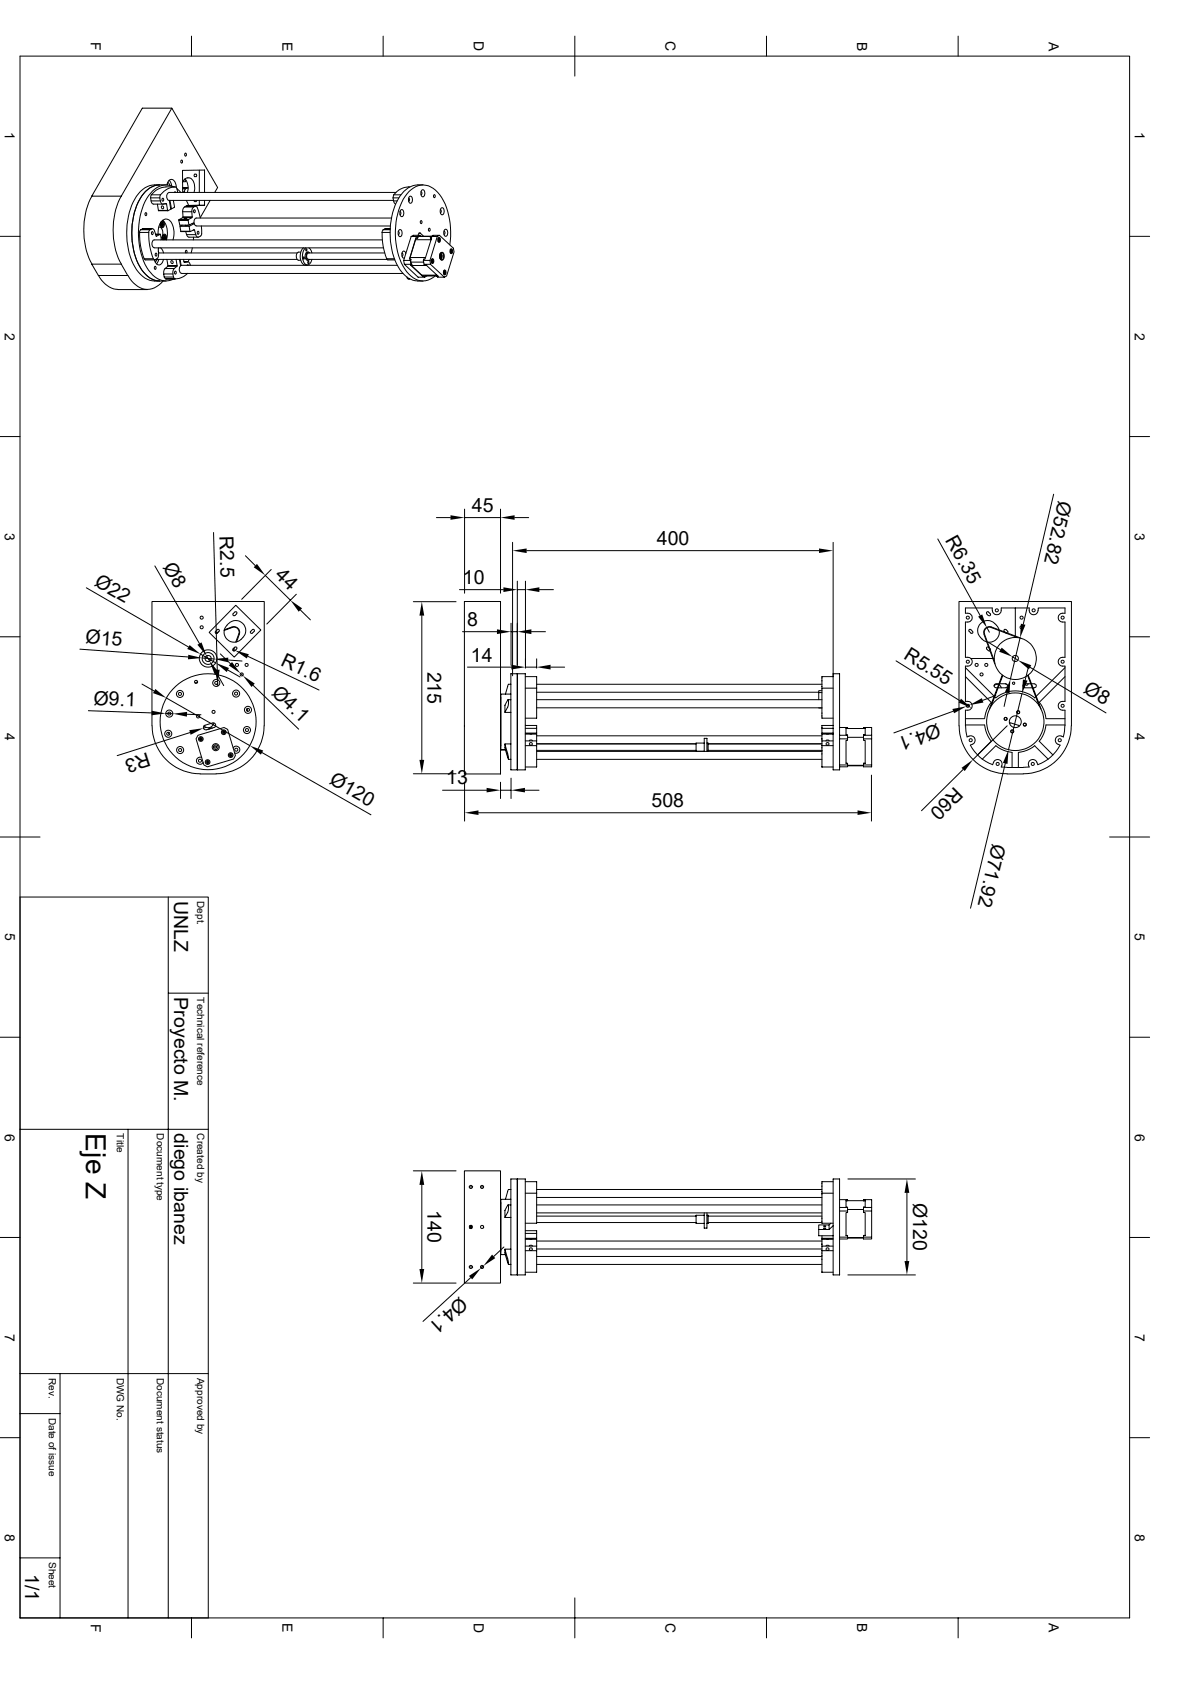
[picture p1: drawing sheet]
<svg xmlns="http://www.w3.org/2000/svg" width="297mm" height="420mm" viewBox="0 0 297 420" stroke-linecap="round" stroke-linejoin="round" font-family="sans-serif">
<g fill="none" stroke="#000" stroke-width=".25">
<path d="M5 14h276.9v390h-276.9zM47.8 9v5M95.6 9v5M143.5 9v10M191.3 9v5M239.1 9v5M42.9 27l-12.6 22M45.3 40a.34 .34 0 0 1 .3 .3 .34 .34 0 0 1-.4 .3l-.1-.4zM46.3 38.2a.34 .34 0 0 1 .2 .4 .34 .34 0 0 1-.3 .3l-.1-.5zM0 59h5M22.9 49a18.7 18.7 0 0 0 0 16.9M30.3 49a18.7 18.7 0 0 0 0 16.9"/>
<path d="M34.8 58a16.6 16.6 0 0 0 1.2 6.6M34.8 58h2.3M35.1 57.4l-.3 .6M35.6 57.1l-.5 .3h2.3l.4-.3M35.6 57.1h2.2M36.4 53.1a.34 .34 0 0 1 .2 .4 .34 .34 0 0 1-.3 .3l-.1-.5zM37.1 58a16.6 16.6 0 0 0 1.2 6.6h-2.3M37.4 57.4l-.3 .6M37.6 49.4l.1 .8M37.6 49.4h2.3M37.7 50.2l.2 .6 .4 .2h2.3M37.8 48.7l-.2 .7"/>
<path d="M37.8 48.6h2.2M37.8 57.1l.5 .1 .3 .5M38 57.8a.34 .34 0 0 1 .2 .4 .34 .34 0 0 1-.3 .3l-.1-.5zM38 57.1h-2.4M38.6 57.7l.5 1.3M38.8 58.5h1.2M39 59h.1M39.5 58.5a3.6 3.6 0 0 1 1.7-3.8 2.14 2.14 0 0 1 2.1 2.1l.1 1.5-.2 1.6M39.5 52.6h.1M39.6 56.7a1.21 1.21 0 0 1 1 1.6l-.4 1.2M39.6 52.6h2.3M39.8 46.2a6.5 6.5 0 0 0-5.3 4.3 18.8 18.8 0 0 0 .8 16.9 5.6 5.6 0 0 0 4.5 2.7"/>
<path d="M39.9 49.4l.1 .8h-2.3M40 58.5l.3 1.3-.2 .1M40 58.5l-.9 .5M40 56.3l.2 .2M40 48.7l-.1 .7M40 50.2l.3 .6 .4 .2M40 55.7v.5M40.1 55.5h.1M40.1 56.3h.1M40.2 55.4l-.2 .3M40.2 55.8h.1M40.3 55.8l.1 .6"/>
<path d="M40.3 55.3a.6 .6 0 0 1 .7 .3 .6 .6 0 0 1-.1 .7l-.1 .3a.58 .58 0 0 1-.7-.3 .58 .58 0 0 1 0-.7l.1-.1M40.3 55.8l.2 .1M40.3 55.8l.4 .1M40.4 56.3l.1 .2-.1-.2M40.4 56.1l.1 .2M40.4 56.1h.2M40.4 56.4h.1M40.5 55.6l.1-.1v.2M40.5 55.7l.1 .1M40.5 55.5h.1M40.5 55.9l.3 .1M40.5 55.5l-.1 .3h-.2"/>
<path d="M40.6 55.1a1.06 1.06 0 0 1-.1 1.8l-.3-.2-.2-.9M40.6 55a4.8 4.8 0 0 1 .9 4.9M40.6 49.5a.34 .34 0 0 1 .3 .4 .34 .34 0 0 1-.4 .3l-.1-.5zM40.6 59.6l.2 .3a.69 .69 0 0 1-.2-.8 .69 .69 0 0 1 .6-.4l.3 .5-.1 .7M40.6 59.1v.5M40.6 59.9a.87 .87 0 0 1 .6-1.4l.3 .3v1.1M40.7 58.9h.1M40.7 59.7h.1M40.7 56l-.1 .1M40.8 58.8l-.2 .3M40.8 59.5h.1zM40.8 50.9h.8l.2 1.6h-2.3l-.2-1.5"/>
<path d="M40.9 59.5l.2 .3M40.9 59.5h.3l-.1 .1M41 58.9h.1zM41 58.9l-.2 .6M41 59.2h.2M41 59.8h.1M41 59l.1-.2v.3M41 59.7l.1 .1M41 59.6l.1 .2M41 59.1l.1 .1M41.1 59.4l-.2 .1M41.1 59.4h.3"/>
<path d="M41.1 59.4l.1 .1M41.3 59.2v.2M41.4 59.4h-.1M41.4 59.2h-.4M41.4 59.4h.1M41.4 46.1a8.3 8.3 0 0 0-4.7 .5 9.5 9.5 0 0 0-4.4 6.5 18.5 18.5 0 0 0 1.8 14.3 5.6 5.6 0 0 0 4.4 2.7M41.4 50.8l.1 .2M41.4 50.8l-.7 .2M41.7 46.2a1.16 1.16 0 0 1 1.5-1.3l.6 .8 .2 1.2M41.7 45.9l.1 .3M41.9 52.6h.1M41.9 45.6l.5 .7"/>
<path d="M42.2 48h56.6M42.2 48.1a1.14 1.14 0 0 0 0 1.9h56M42.2 45l.4 .6 .2 .8M42.2 50l.4 2.2-.7 .4M42.4 50l.4 2.2 .7-.6M42.6 52.2h.2M43.3 50l.3 1.6M43.4 46.7a4.8 4.8 0 0 0-6.3 2.2 18.3 18.3 0 0 0 0 18.6 4.9 4.9 0 0 0 6.3 2.1M43.5 48.1l.2-.2 .2 .2M43.7 46.7a8.4 8.4 0 0 0-3.7 .3l-1 .5-1.2 1.1M44.2 47.2l1 .9M44.2 47.2l-.2-.4a4.1 4.1 0 0 0-4 1.8"/>
<path d="M44.2 47.2l.1 .7M44.3 48h.1M44.7 54.9v.1M44.9 56.5h2.3M45.1 57.8h2.4M45.6 47h1.3M45.6 54.4h2.3l-1 .5h-2.2M45.6 52.9h2.3M45.6 48v-5.5h5.5v5.5M45.6 45.6a1.48 1.48 0 0 1 1.6-1.2 1.48 1.48 0 0 1 1.3 1.6l.1 1.2-.2 .8M45.6 46.7l1.3 .1M45.6 47.3l.4-.3 .2 .3"/>
<path d="M45.6 54.4l-.9 .5M45.6 52.9l.1 1.2M45.6 46.8v.1M45.7 54.1h2.3M45.7 54.1l-.1 .3M45.9 54.7l.8-.2zM46 44.9l.3 .4-.5-.1M46.1 51.7h2.2M46.1 51.7l-.4 .5-.1 .7M46.1 47.7l-.3 .3M46.1 44.7a3.6 3.6 0 0 1 .7 3.3M46.3 56.2l-.1 .1 .7-.1"/>
<path d="M46.5 50.1l.7 1.3M46.6 58.6l.4 .6h2.4M46.6 51.4l-.1 .1M46.6 47l-.4 .3-.2 .7h-.4M46.9 55h-2.3l.3 1.2h2.3M46.9 55l.3 1.2 1.2-.6M47 54.9l-.1 .1M47.4 57.8h.1M47.9 55.8h.6M47.9 52.9l.1 1.2M48 54.1l-.1 .3M48.2 57.4h.4"/>
<path d="M48.3 59.2v.7M48.3 51.7l-.3 .5-.1 .7M48.4 57.4h.1M48.4 50l.2 .3M48.4 57.4l-.9 .4M48.5 55.8l.5 .6h48.4M48.5 55.8l-1.3 .7 .2 1.2h-2.3l-.2-1.2 .6-.3M48.5 52.4a.34 .34 0 0 1 .2 .3 .34 .34 0 0 1-.3 .3l-.1-.4zM48.5 43.6h.5v.5h-.5zM48.6 57.4l.3 1.2h-2.3l-.2-.8M48.6 50.3h.3M48.8 51.5h.2l.2 .2 .8 2.7"/>
<path d="M48.8 51.4l-.5 .3M48.9 51.4h-2.4l-.4 .3M49.1 50l-.2 .3M49.4 57.7a.34 .34 0 0 1 .3 .4 .34 .34 0 0 1-.4 .3l-.1-.4zM49.7 50v1.3h-2.6h4M49.7 42.5v5.5M49.7 51.3h1.4M50.2 56.4a3 3 0 0 1-.1 2.5l-.8 .3-.4-.6M51.1 50v1.3M52.5 50l-2.5 4.3M53.6 48l.7-1.2-11.4-19.8h-7.4l-12.6 22h7.4M95.3 58h2"/>
<path d="M95.4 59.9h-56.9a1.14 1.14 0 0 0 0 1.9M95.6 57.4l-.1 .1a13 13 0 0 0 1 7.1l.2 .3h1.9M96.1 57.1h1.3M96.1 57.1l-.5 .3h1.8M97.4 57.1h-1.3M97.7 54.4h-48.7l-.4 .4-.2 .7M98.3 50.2l.4 .8M98.3 48.6h1.7M98.3 50.2h.8M98.3 48.7l-.2 .7M99.4 57.8a.41 .41 0 0 1 .3 .4 .41 .41 0 0 1-.3 .4M99.5 49.4h-1.4l.2 .8"/>
<path d="M99.7 57.4a.89 .89 0 0 1 .7 .6 .89 .89 0 0 1-.2 .9l-.2 .2a.89 .89 0 0 1-.7-.7 .89 .89 0 0 1 .3-.9zM99.8 52.8a.41 .41 0 0 1 .3 .4 .41 .41 0 0 1-.3 .4M100.1 52.4a.89 .89 0 0 1 .8 .6 .89 .89 0 0 1-.3 .9l-.1 .2a.89 .89 0 0 1-.8-.7 .89 .89 0 0 1 .3-.9zM102 49.5a.41 .41 0 0 1 .2 .4 .41 .41 0 0 1-.2 .3M102.3 49a.89 .89 0 0 1 .7 .7 .89 .89 0 0 1-.3 .9l-.1 .1a.89 .89 0 0 1-.7-.6 .89 .89 0 0 1 .3-1zM102.3 46.7a5.1 5.1 0 0 0-4 1.9M103.7 59.9h3.9M103.7 59.9l-1.3 4.4M103.8 59.4l.4 .1M103.9 59.5l-.2 .4M104.1 59.4l.1 .1M104.3 59.1l-.2 .3h-.3l-1.6 5.3h.3l-.1 .3"/>
<path d="M104.5 59h.1M104.6 58.2h.3l.8 .8M104.8 58.8l-.5 .3h-1.7M104.9 58.3l-.3-.1-.2 .6M105 59l-.2-.2h-1.6l-.6 .3-1.8 5.9M105.1 47.9a.41 .41 0 0 1 .2 .4 .41 .41 0 0 1-.2 .3M105.1 55.1a.34 .34 0 0 1 .2 .4 .34 .34 0 0 1-.3 .3l-.1-.5zM105.4 47.4a.89 .89 0 0 1 .7 .6 .89 .89 0 0 1-.3 1l-.1 .1a.89 .89 0 0 1-.7-.6 .89 .89 0 0 1 .2-1zM105.6 46.1a6 6 0 0 0-6.2 3.6 18.5 18.5 0 0 0 .4 17.7 5.6 5.6 0 0 0 4.5 2.7M107.1 57a.34 .34 0 0 1 .3 .4 .34 .34 0 0 1-.4 .3l-.1-.5zM107.4 59.4l.1-.3 .6-.3h1.6l3.5 3.2 .1 .9-1.8 6-.6 .3M107.6 59h-3l-.4 .5"/>
<path d="M107.7 59.5l-.3-.1h.3l-1.6 5.3h-.3l-.1 .3 .1 1 .5 .2 3.1 2.8h-.3l.2-.1M108.4 48.6a.34 .34 0 0 1 .2 .4 .34 .34 0 0 1-.3 .3l-.1-.5zM109.1 59.1l-1.8 5.9h-1.6M109.3 59.6a.39 .39 0 0 1 .4 .3 .39 .39 0 0 1-.3 .4M109.3 59.5l.2-.1a.56 .56 0 0 1 .4 .5 .56 .56 0 0 1-.4 .6l-.2-.6zM109.4 59.6l.3 .3-.2 .3zM109.4 59.8l.1 .1M109.5 59.3a.82 .82 0 0 1 0 1.2M109.5 59.9l.1 .1M109.5 59.9l-.1 .2 .2-.1M109.5 59.9l.1-.2v.2M109.5 59.9v.2"/>
<path d="M109.6 59.7l-.1 .2M109.7 58.8l-.6 .3h-1.6M109.9 52.4a.41 .41 0 0 1 .3 .3 .41 .41 0 0 1-.3 .4M110.2 51.9a.89 .89 0 0 1 .7 .6 .89 .89 0 0 1-.2 1l-.2 .1a.89 .89 0 0 1-.7-.6 .89 .89 0 0 1 .3-1zM110.8 57.7a.41 .41 0 0 1 .3 .4 .41 .41 0 0 1-.3 .4M111.1 57.3a.89 .89 0 0 1 .7 .6 .89 .89 0 0 1-.3 .9l-.1 .2a.89 .89 0 0 1-.7-.7 .89 .89 0 0 1 .3-.9zM281.9 59h5M22.9 66h7.4l1.6 2.8h-7.3zM24.6 68.7a6.1 6.1 0 0 0 4.8 3.6M29.4 72.3h7.4M31.9 68.7a5.4 5.4 0 0 0 6.1 3.4l1.7-.9 1-1.1M36 64.6l.2 .3h2.4"/>
<path d="M38.3 64.6l.2 .3h.2M38.5 61.9h57.2M38.7 66.5a.34 .34 0 0 1 .2 .4 .34 .34 0 0 1-.3 .3l-.1-.5zM38.9 63.2a.34 .34 0 0 1 .3 .4 .34 .34 0 0 1-.4 .3l-.1-.5zM38.9 64.8h35.2M39.2 64.6l-.6 .5M39.2 64.8l-.5 .6M39.5 62.7l.1 .5M39.5 62.1l.1 1.3M39.6 63.5l-.1 .7-.4 .4M39.6 63.2h34.5M39.6 64.8l-.6 1.1"/>
<path d="M39.7 61.9l-.2 .3M40 61.9l.6 .7 .2 .6M40.8 64.8a1.11 1.11 0 0 1-.5 1.1 1.11 1.11 0 0 1-1.3-.1l-.4-.9M40.9 68.4h2.2l.2 .8M40.9 68.4l.1 .8M41 69.2h2.3M41 69.2l.4 .4M41.2 67.1l-.3 .5v.8M41.2 67.1h2.3M41.4 70.2h-2.9M41.7 64.8l.2 1.5M41.9 66.5h2.3"/>
<path d="M41.9 66.5l-.7 .6M41.9 66.3v.2M41.9 66.3h2.3M43.3 69.2l.4 .4M43.5 67.1l-.3 .5v.8M43.7 67.7a.34 .34 0 0 1 .3 .4 .34 .34 0 0 1-.4 .3v-.5zM43.8 69.6h-2.4h.1M43.9 64.8l.3 1.5M44.2 66.5l-.7 .6M44.2 66.3v.2M44.8 64.8l.3 1.6M45 64.8l.2 1.5"/>
<path d="M45 66.3h.2M45 66.4a1.21 1.21 0 0 0 .3 1.8l55.2 .1M45.8 64.8l.1 .6M45.9 65.4h1M45.9 65.4l.1 .1 1.1-.1 .4 .9M46.4 63.2l-.1-.4 .2-.3 .2 .3-.1 .4M46.7 66.3l.2-.2 .1 .2M46.9 68.2l-1.6 1.1-1.7 .3M47.2 64.8l-.3 .6M48 61.9l-.3 1.3M75 62.9a1.1 1.1 0 0 0-1 .7 1.1 1.1 0 0 0 .2 1.3l.8 .1M75.7 64.2l.3 .2-.2 .3z"/>
<path d="M75.8 61.9a2.92 2.92 0 0 0 .1 4.2l.8 .1M76.3 61.9a2.92 2.92 0 0 0 .2 4.2l.7-.1 .4-.5 .3-.7M76.4 62.1l.2 .3-.1 .3zM76.9 65.3l.2 .2-.1 .3zM77 63.2a.9 .9 0 0 0 0 1.5M77 64.8h19.6M77 63.2h19M77 62.9a1.1 1.1 0 0 0-.9 .8 1.1 1.1 0 0 0 .4 1.2l.5 .1M77.1 61.9l.3 .3 .5 1M77.3 63.2l-.3-.3a1.17 1.17 0 0 0 0 2.1l.3-.2M96.5 64.6h1.9M99.1 66.3h-53.9"/>
<path d="M100.3 63.2a.41 .41 0 0 1 .3 .4 .41 .41 0 0 1-.3 .4M100.8 65l.1 1 3.5 3.2h1.6l.5-.3M100.8 65h1.6l.2 1h-1.7M101.3 63.3a.52 .52 0 0 0-.6-.6 .52 .52 0 0 0-.4 .7l.2 .9 .4 .1M101.6 69.2l.3 .4M101.9 69.6h.1M101.9 69.6h.4M102.4 64.3h3.8M102.4 64.3l-.1 .4M102.5 64.7v.8M102.5 65.4h3.2M102.6 65.5l.2 .5"/>
<path d="M102.6 66.2l.1 .1M102.6 66l.1 .2h-.3l3.1 2.8 .5 .2M102.7 66.3h3.8M102.7 66.3l2.6 2.4h3.8M102.8 66l-.1 .2M104.3 70.2h1.3M105.2 68.7l.3 .1M105.5 69l.3-.1v.1M105.8 66h1.6l3.5 3.2h-1.6l-.2-.2M105.8 68.8l3.3 .1M107.3 65l.1 1M107.7 64.9a.39 .39 0 0 1 .4 .3 .39 .39 0 0 1-.3 .4"/>
<path d="M107.7 65.5l.1 .1M107.7 64.8l.1-.2a.56 .56 0 0 1 .5 .6 .56 .56 0 0 1-.5 .5l-.2-.5zM107.8 64.9l.2 .3-.1 .3zM107.8 65.1l.2 .2-.2 .1zM107.9 64.6a.82 .82 0 0 1 0 1.2M107.9 65.2l-.1 .2M107.9 65l.1 .3M107.9 65v.2M109.3 60.2l.1 .1M109.8 63.6a.38 .38 0 0 1 .5 .2 .38 .38 0 0 1-.1 .5l-.2 .1-.2-.1M109.9 64.6h.1M109.9 63.4h.1"/>
<path d="M109.9 63.4a.65 .65 0 0 1 .4 .6 .65 .65 0 0 1-.4 .6M109.9 64.2h.1M109.9 63.2l.5-.2a1.15 1.15 0 0 1-.2 2 1.35 1.35 0 0 1-.3-1.8zM110 63.7v.5M110 63.2a1.24 1.24 0 0 1 0 1.6M110.1 64v-.3h-.2l-.1 .3 .3 .2M110.2 64l-.2 .2M110.2 64.9a1.03 1.03 0 0 0 0-1.8 1.07 1.07 0 0 0 0 1.8M110.7 67.7a.39 .39 0 0 1 .4 .3 .39 .39 0 0 1-.3 .5M110.7 68.4h.1M110.7 67.6l.2-.1a.56 .56 0 0 1 .4 .5 .56 .56 0 0 1-.4 .6l-.2-.6zM110.8 67.8l.3 .2-.2 .3z"/>
<path d="M110.8 67.9l.1 .1M110.9 68l.1 .1M110.9 68.1v.1M110.9 68.1l.1 .1M110.9 67.4a.82 .82 0 0 1 0 1.2M111 67.9v.3M111 68v-.1h-.2l.1 .3v-.1M111 68.1v.1M112.3 61.1a17.8 17.8 0 0 0-2.6-12.5 4.7 4.7 0 0 0-8.1-.2 17.9 17.9 0 0 0-1.8 16.4 7.6 7.6 0 0 0 5.2 5.3 4.6 4.6 0 0 0 3.6-1.2M112.4 62.4a.35 .35 0 0 1 .4 .3 .35 .35 0 0 1-.4 .4M112.4 62.3l.1-.1a.56 .56 0 0 1 .5 .5 .56 .56 0 0 1-.5 .6l-.2-.6zM112.5 62.5l.2 .2-.1 .3z"/>
<path d="M112.5 62.7v.2l.2-.1M112.5 62.7h.1M112.6 62.1a.82 .82 0 0 1 0 1.2M112.6 62.6v.3v-.2M112.6 62.6h.1M112.6 62.6v.1zM0 109h5M281.9 109h5M53.3 133l.9 34.2M61.3 138.8l2.4 2.4M108.9 129.2h3.5M116 127.1v21"/>
<path d="M116 129.2h8.9M124.9 127.1v21M127.9 135.4v33.3M128.4 129.2h3.6M131.4 137.5h73M207.9 135.4v33.3M234.1 134.6l10.5 19.1M263 123.4l-7.6 32.5M0 159h5M21.5 146.8l25.5 14.7M38.7 141.3l11.1 19.4M54.2 157.2l.3-.1 .2 .4-.8 .7-.2-.4z"/>
<path d="M54.3 158.1l-.3 .1M54.5 157.8l-.7 .3M55.9 157.4l2.1-.7a1.27 1.27 0 0 1 1.3 .3 1.27 1.27 0 0 1 .3 1.3l-.8 2M56 157.3l1.9-.8a1.42 1.42 0 0 1 1.5 .4 1.42 1.42 0 0 1 .3 1.4M57.1 155.7a2.51 2.51 0 0 1 3.7 .2 2.51 2.51 0 0 1-.6 3.7 2.52 2.52 0 0 1-3.7-.2 2.52 2.52 0 0 1 .5-3.7M58.2 153.2l-.1 .3 .2 .3 .8-.5M58.6 152.8l-.4 .4M58.6 152.8h.5v.4M58.8 151.1l6.3 6.2-6.6 6.8-6.3-6.2zM59.7 158.4l-.6 1.9M63.4 157.6l.1-.2-.4-.3-.6 .8 .4 .3 .6-.6M66.2 143.7l6.3 6.2"/>
<path d="M67.7 142.2l-7.4 7.4M74 148.4l-7.4 7.4M75 152.3l2.5 2.5M103.2 150.2h10.6M105.3 153.7v36M114.7 147.2h10.9M115.4 157.7h8.6M115.9 150.2h9v43.1h-9zM127.6 155.6v10.5M127.6 157.7h1.5M129.1 145.1v21M129.1 147.2h2"/>
<path d="M131.1 145.1v21.7M132.6 157.7h3.5M134.6 147.2h3.5M241.9 157.2h.4l.5 .6-.1 .3-.3 .1-.5-.6zM245.6 158.4l2.7 7.4M245.6 158.3a1.42 1.42 0 0 1 .4-1.4 1.42 1.42 0 0 1 1.4-.4l7.4 2.8M246.3 153.3l.4 .4M246.3 153.2v-.4h.4l.5 .6-.2 .4-.3-.1M246.3 156.8l.6 1.1M247.4 156.7l6.5 2.5M247.4 156.7a1.27 1.27 0 0 0-1.3 .3 1.27 1.27 0 0 0-.4 1.3l2.4 6.6M247.7 152.4l-.1-.6h-6.6v1.3a1.2 1.2 0 0 1 1.7 1.1 1.2 1.2 0 0 1-1.7 1.1v8.8a1.2 1.2 0 0 1 1.7 1.1 1.2 1.2 0 0 1-1.7 1.1v8.8a1.2 1.2 0 0 1 1.7 1.1 1.2 1.2 0 0 1-1.7 1.1v3.9l.4 2.8"/>
<path d="M247.7 152.4a1.1 1.1 0 0 0 1.1 1.1 1.1 1.1 0 0 0 1.1-1.1v-.6h7a1.16 1.16 0 0 0 .7 1.6 1.16 1.16 0 0 0 1.5-1M249.3 157.3a2.75 2.75 0 0 0-2.2-2.2 2.75 2.75 0 0 0-2.9 1.4 3 3 0 0 0 2.1 3.8M249.4 157.4a2.51 2.51 0 0 1-2.9 2.9M251.1 157.2l-.3-.1-.2 .3 .2 .4M251.1 158.1l.2 .1M251.1 157.2l.4 .5v.4M253.4 151.8v7M253.4 159v.1M254.6 159.3l-2.4 10.3M259.1 152.4v-.6h6.7v1.3a1.2 1.2 0 0 0-1.7 1.1 1.2 1.2 0 0 0 1.7 1.1v8.8a1.2 1.2 0 0 0-1.7 1.1 1.2 1.2 0 0 0 1.7 1.1v8.8a1.2 1.2 0 0 0-1.7 1.1 1.2 1.2 0 0 0 1.7 1.1v3.9M281.9 159h5M19.9 162.1l27 1.9"/>
<path d="M22.1 177.5l15.7 .5M35.4 170.8l3.1 1.8M41.4 178.1l1.8 .1M41.5 174.3l20.9 11.9M46.7 178.4l3.5 .1M49.3 170.4l-.3-.1-.2 .3M50 163.3l3.8 2.2M50.5 164.3l2.9 .2M51.6 163.7l.7 1.4M54.1 168.1l1.7 3.1M54.3 170.7l.1 .5M54.4 170.8l-.4 .2"/>
<path d="M55 163.3l2.5 2.4M56.9 167.3l3 1.7M56.9 164.8l3.5 .3M58.3 161.9l-.2 .5M58.4 162.3l.3 .1M58.5 161.7l-.2 .8M58.6 161.6l-.4 .4M58.6 161.6l.3-.1 .2 .3-.5 .7h-.4v-.4M60 168.1l.6 .6M61.6 177l.2 .2-.1 .4M61.8 163.9l17.8 8.4M63.2 171.1l11.3 11"/>
<path d="M116.7 166.6h10.9M125 174.2l-.1 12M125 174.2l-.1 .1M125 174.2h.1M126 177.9a3.6 3.6 0 0 0 .8-3.1l-.8 1.3v1.8h1.5M126.8 174.7h.7M127.5 170.9h-.6l-.7 2.4M127.5 173.3h-2.5v13.9M127.5 168.2h3.6v24h-2v-24v24h-1.6zM131.1 169h2.8v2.8M131.1 171.8h2.8M131.1 166.6h2.8"/>
<path d="M133.9 171.8v7.5h-2.8M133.9 164.5v2.3M133.9 170.9h71.2M133.9 174.7h71.2M133.9 172.8h70.4M137.4 166.6h3.5M204.3 176.7l.8 .1-71.2-.1M205.1 172.9h-.8v1.8M205.1 172.5h-.8v.4M207.9 171.8h-2.8v7.5h2.8M207.9 169h-2.8v2.8M207.9 168.2h1.6v24h-1.6z"/>
<path d="M223.6 165l16 10M237.9 177.6l-14.8 5.4M241 166.7l7.2 7.2M241 169l6.4 6.4M241 179.5h4.7M242 176.1l-.8 .3M242.4 164.4h5.4M246.7 162.5h.4M246.7 160.4l3 1.8M246.8 161.7l-.4-.2-.2 .3 .5 .7M247.1 161.9v.1M247.1 162.1l.1 .3"/>
<path d="M247.4 175.3l-1.1 1.9-.6 2.2M247.9 164.4h.2M248.2 174l.3 .2a7.7 7.7 0 0 1 9.8 0l.2-.2M248.5 173.7l-3.2 1.2M248.6 170.8a.47 .47 0 0 0-.5 .4 .47 .47 0 0 0 .5 .5h.4M248.6 170.7h.7M249.3 170.9a.99 .99 0 0 0-1.2 .4M249.4 171l.5 .7M249.5 170.7h1.5l.4 .2M250.1 168.6l-3.2 8.4M250.3 168.7l-2.9 7.5M251 170.8a.47 .47 0 0 1 .5 .4 .47 .47 0 0 1-.5 .5h-1.9"/>
<path d="M251.4 173l-.8 3.4M252.7 164l1.4 .8M255.1 173.2l-3.4 14M255.8 170.7h1.5M255.8 170.8a.47 .47 0 0 0-.5 .4 .47 .47 0 0 0 .5 .5h1.8M255.9 170.7a.38 .38 0 0 0 .3 .4 .38 .38 0 0 0 .4-.4M256.5 168.7l2.8 7.5M256.6 168.6l3.2 8.4M256.7 166.4l-.8 3.4M257.1 166.6l19 11.4M257.4 170.7h.8M258.2 170.8a.47 .47 0 0 1 .5 .4 .47 .47 0 0 1-.5 .5h-.4"/>
<path d="M259.4 175.3l1.1 1.9 .6 2.2M261.1 179.5h4.7M265.8 169l-6.4 6.4M265.8 166.7l-7.2 7.2M37.9 181.2v-31h28.1v31M38 181.2a12 12 0 0 0 12 12M42.2 182.9l-.1 .3 .2 .2M47.4 182.9l-18.1 5.8M49.4 183.6l6.5-1.9 .9 .4 2 6.5-.5 .9-6.5 2-.9-.5-2-6.5zM50 193.3h3.9M50 184.4h.3l-.2 .2 .1 .1-.3-.1zM50.3 189.1a.89 .89 0 0 0-1.2 .4 .89 .89 0 0 0 .4 1.2 .89 .89 0 0 0 1.2-.3"/>
<path d="M51.4 181.7l-.6 .1M51.7 190.1l.3 .1-.1 .3-.3-.1zM52.7 181.9l-.5 .2M53 181.8h-.6l-.5 .3M53.1 180.5l-1.9 .6a.58 .58 0 0 0-.4 .7 .58 .58 0 0 0 .7 .4M53.1 180.6a.58 .58 0 0 1 .7 .3 .58 .58 0 0 1-.4 .8l-1.9 .5M53.4 180.5a1.47 1.47 0 0 1-2.5 .8M53.6 186.5l.2-.2 .3 .3-.2 .2h-.3zM55.8 182.6l.1 .2 .1-.1-.1 .3-.1-.2-.1 .1zM57.5 188.4l.3 .2-.1 .2-.3-.2zM58.2 186.8a.89 .89 0 0 1 1.2-.3 .89 .89 0 0 1 .3 1.2 .89 .89 0 0 1-1.2 .3M65.4 187.9l27.2 15.6"/>
<path d="M65.9 181.2a12 12 0 0 1-12 12M103.2 193.2h10.6M110.4 197.3h11.1M116 195.3v9.7M124.9 195.3v4.1M124.9 197.3h2.7M125 187.2v.1h1.2M125 187.2h1.2M126 185.8l.7 2.3 .2 1.5-.9-2.9v-.9h1.5M126.9 189.6h.6M127.6 194.3v5.1M131 197.3h3.5"/>
<path d="M131.1 181.1h2.8v3.9M131.1 185h2.8M131.1 183h2.8M131.1 183.3h2.8M131.1 181.9h2.8M132.1 185a.45 .45 0 0 1 .8 0M132.3 183.3h.4M132.3 186.1h.4M133.9 186.2v5.3h-2.8M133.9 185v1.2h-2.8M133.9 187.4h39.8M133.9 185.8h39.8"/>
<path d="M133.9 189.6h71.2M133.9 185.7h39.8M133.9 183.7h71.2M133.9 187.6h71.2M175.8 185.5h-2.1v2.1h2.1M175.8 187.6v-3.2h.6v3.2M176.4 185.5h.3v2.1h-.3M176.7 187.4h28.4M176.7 185.8h28.4M176.7 185.7h28.4M205.1 183h2.8M205.1 183.3h2.8"/>
<path d="M205.1 181.9h2.8M205.1 186.2v5.3h2.8M205.1 185v1.2M205.1 185h2.8M205.1 186.2h2.8M206.2 185a.45 .45 0 0 1 .7 0M206.3 183.3h.5M206.4 186.1h.3M207.9 181.1h-2.8v3.9M209.5 181.7h2l-.3 .1v1.7l.3 .1M209.5 183.6h2v.9h-2M209.5 191h2v.5h-2"/>
<path d="M211.2 190.6h.3M211.5 184.5v.4h-.3v5.7h.3v.4M211.5 181.8l-.3 .1M211.5 181.9h4.4M211.5 184.1h4M211.5 191.1h4M211.5 191.2h4M215.5 181.9l.4-.1v1.7h-.4v1.4h.4v5.7h-.4h.4M215.5 190.6v.9h2.1v-.5M215.5 181.8v-.1h2.1v1.9h-2.1M217.5 193.5v11.5M217.6 183.6v.9h-2.1"/>
<path d="M217.6 184.5v6.5h-2.1M239.4 181.2v-31h28v31M239.4 181.2a12 12 0 0 0 12 12M240.4 192.2l-10.4 10.2M241 181h4.7l.6 2.2 1.1 1.9M241.3 184a1.19 1.19 0 0 1 2 .4 1.19 1.19 0 0 1-1.1 1.7 10.2 10.2 0 0 0 5.5 4.8 1.2 1.2 0 0 1 1.1-1.2 1.2 1.2 0 0 1 1.3 .9l-.1 .6M245.2 189.6l3.3-3.4 1.9 1.1 2.2 .6v3.7M247.4 185.1l-3.4 3.4M250.1 191.2l-.2 .3 5.5 .1 1.5-.1-.2-.3M250.9 190.6l-8.7 36.2M251.4 193.3h4M251.4 181.2l-8.5 8.5"/>
<path d="M251.9 180.6h.4M252.3 180.5l2.2 .8M254.2 187.9v3.7M254.2 187.9l2.2-.6 1.9-1.1 3.3 3.4M265.4 184a1.19 1.19 0 0 0-1.9 .4 1.19 1.19 0 0 0 1.1 1.7 10.5 10.5 0 0 1-5.6 4.9 1.21 1.21 0 0 0-.8-1.3 1.21 1.21 0 0 0-1.4 .6v.9M265.8 181.2l-.4 2.8M265.8 181h-4.7l-.6 2.2-1.1 1.9 3.4 3.4M267.4 181.2a12 12 0 0 1-12 12M0 209h10M119.4 202.9h94.6M276.9 209h10M5 224h47v180"/>
<path d="M42 224v180M0 259h5M42 248h10M281.9 259h5M5 282h47M32 282v122M103.2 292.4h10.6M105.3 295.9v21M115.9 292.4h9v28h-9zM117.9 296.3l-.8 .1M117.9 296.3h.1M119.9 296.4h.8"/>
<path d="M127.5 299.5h-2.5v13.8h1.2M127.5 294.4h3.6v23.9h-2v-23.9v23.9h-1.6zM127.5 297l-.6 .1-.7 2.4M131.1 295.1h2.8v2.8M131.1 297.9h2.8M133.9 297.9v7.5h-2.8M133.9 297h71.2M133.9 299h71.2M207.9 294.4h1.6v23.9h-1.6zM207.9 295.1h-2.8v2.8M207.9 297.9h-2.8v7.5h2.8M209.5 299.6h2l-.3 .1v1.7l.3 .1"/>
<path d="M211.5 299.7v.1h-.3M211.5 299.8h4.4M211.6 294.4h16.9M215.5 299.8v-.1h.4v1.7h-.4v1.4h.4v5.7h-.4h.4M215.5 299.7v-.1h2.1v1.9h-2.1M226.4 297.9v17M0 309h5M117.1 316.4h.9M117.3 306.7h.1M117.3 306h.1M117.3 306v.7M117.5 319l-11.9 10.9"/>
<path d="M117.5 305.9v.9M117.6 305.9v.9M117.8 306.1v.6M119.9 316.4h.8M120.6 316.1l-.6 .6M120.7 306.2v.3M125 300.4l-.1 11.9M125 300.4h-.1M125 300.4h.1M125.8 311.4l-2.6 2.3M126 304a3.5 3.5 0 0 0 .8-3.1l-.8 1.4v1.7h1.5M126 311.9l.7 2.3 .2 1.5-.7-2.3-.2-1.5h1.5"/>
<path d="M126.8 300.9h.7M126.9 315.7h.6M131.1 307.3h2.8v3.8M131.1 309.2h2.8M131.1 309.5h2.8M131.1 308h2.8M131.1 311.1h2.8M132.1 311.1a.45 .45 0 0 1 .8 0M132.3 309.5h.4M132.3 312.3h.4M133.9 312.3v5.4h-2.8M133.9 311.1v1.2h-2.8"/>
<path d="M133.9 305.3h39.8M133.9 303.7h39.8M133.9 300.9h71.2M133.9 315.7h71.2M133.9 311.9h71.2M133.9 309.9h71.2M133.9 313.7h71.2M133.9 302.9h71.2M175.8 303.4h-2.1v2.1h2.1M175.8 302.9v3.8h.6v-3.8M176.4 303.4h.3v2.1h-.3M176.7 305.3h28.4"/>
<path d="M176.7 303.7h28.4M204.3 307v-1.1h2.6v1.1M205.1 312.3v5.4h2.8M205.1 311.1v1.2M205.1 308.6v2.6M205.1 309.2h2.8M205.1 309.5h2.8M205.1 311.1h2.8M205.1 312.3h2.8M205.5 306.2h.6zM205.5 306.7h.6zM206.2 311.1a.45 .45 0 0 1 .7 0"/>
<path d="M206.3 309.5h.5M206.4 312.3h.3M207.4 305.4l-.5 .5M207.9 306.1l-1 .9h-2.6v1.6h3.6M209.5 301.5h2v.9h-2M209.5 308.9h2v.5h-2M211.2 308.5h.3M211.5 302.4v.4h-.3v5.7h.3v.4M211.5 302h4M211.5 309h4M211.5 309.1h4M211.6 318.3h16.9"/>
<path d="M215.5 308.5v.9h2.1v-.5M217.6 301.5v.9h-2.1M217.6 302.4v6.5h-2.1M281.9 309h5M103.2 320.4h10.6M0 359h5M5 353h10M5 343h47M15 343v61M281.9 359h5M5 389h10M143.5 399v10"/>
<path d="M47.8 404v5M95.6 404v5M191.3 404v5M239.1 404v5"/>
<circle cx="40.6" cy="51.8" r=".34"/>
<circle cx="43" cy="65.4" r=".34"/>
<circle cx="50.3" cy="156.6" r=".39"/>
<circle cx="50.3" cy="154.2" r=".39"/>
<circle cx="241.6" cy="154.2" r=".39"/>
<circle cx="248.8" cy="152.4" r=".39"/>
<circle cx="255" cy="156.6" r=".39"/>
<circle cx="255" cy="154.2" r=".39"/>
<circle cx="258" cy="152.4" r=".39"/>
<circle cx="265.2" cy="154.2" r=".39"/>
<circle cx="42.2" cy="178.2" r=".88"/>
<circle cx="42.3" cy="178.2" r=".39"/>
<circle cx="44.9" cy="173.3" r=".88"/>
<circle cx="44.9" cy="173.3" r=".39"/>
<circle cx="48.9" cy="170.3" r=".39"/>
<circle cx="49.4" cy="178.9" r=".39"/>
<circle cx="51.9" cy="164.4" r="1.49"/>
<circle cx="51.9" cy="164.4" r="2.19"/>
<circle cx="51.9" cy="164.4" r=".77"/>
<circle cx="53.3" cy="177.8" r=".39"/>
<circle cx="54" cy="170.5" r=".88"/>
<circle cx="54" cy="170.5" r=".39"/>
<circle cx="58.9" cy="173.2" r=".88"/>
<circle cx="58.9" cy="173.2" r=".39"/>
<circle cx="59.1" cy="166" r=".39"/>
<circle cx="60.3" cy="168.4" r=".39"/>
<circle cx="61.6" cy="166" r=".39"/>
<circle cx="61.9" cy="177.3" r=".88"/>
<circle cx="61.9" cy="177.2" r=".39"/>
<circle cx="241.6" cy="165.2" r=".39"/>
<circle cx="241.6" cy="176.2" r=".39"/>
<circle cx="243.8" cy="166" r=".39"/>
<circle cx="245" cy="168.4" r=".39"/>
<circle cx="246.2" cy="166" r=".39"/>
<circle cx="251" cy="179.5" r=".39"/>
<circle cx="251" cy="179.5" r=".34"/>
<circle cx="253" cy="170.6" r=".29"/>
<circle cx="253.4" cy="164.4" r=".77"/>
<circle cx="253.4" cy="164.4" r="5.2"/>
<circle cx="254.1" cy="177.8" r=".39"/>
<circle cx="254.1" cy="177.8" r=".34"/>
<circle cx="265.2" cy="165.2" r=".39"/>
<circle cx="265.2" cy="176.2" r=".39"/>
<circle cx="42" cy="183.2" r=".88"/>
<circle cx="42" cy="183.2" r=".39"/>
<circle cx="45" cy="187.3" r=".88"/>
<circle cx="45" cy="187.3" r=".39"/>
<circle cx="49.9" cy="189.9" r=".39"/>
<circle cx="50.1" cy="184.5" r=".59"/>
<circle cx="50.1" cy="184.5" r=".39"/>
<circle cx="51.8" cy="190.3" r=".59"/>
<circle cx="51.8" cy="190.3" r=".39"/>
<circle cx="51.9" cy="180.2" r="12"/>
<circle cx="53.8" cy="186.6" r=".59"/>
<circle cx="53.8" cy="186.6" r=".88"/>
<circle cx="55.8" cy="182.8" r=".59"/>
<circle cx="55.8" cy="182.8" r=".39"/>
<circle cx="57.6" cy="188.6" r=".59"/>
<circle cx="57.6" cy="188.5" r=".39"/>
<circle cx="59" cy="187.2" r=".39"/>
<circle cx="61.6" cy="182.3" r=".88"/>
<circle cx="61.6" cy="182.3" r=".39"/>
<circle cx="132.5" cy="185.7" r=".36"/>
<circle cx="206.5" cy="185.7" r=".36"/>
<circle cx="242.3" cy="184.8" r=".39"/>
<circle cx="249" cy="190.8" r=".39"/>
<circle cx="252.6" cy="182.6" r=".39"/>
<circle cx="252.6" cy="182.6" r=".34"/>
<circle cx="253.4" cy="180.2" r="7.2"/>
<circle cx="253.4" cy="180.2" r="1.49"/>
<circle cx="255.8" cy="180.9" r=".39"/>
<circle cx="255.8" cy="180.9" r=".34"/>
<circle cx="257.8" cy="190.8" r=".39"/>
<circle cx="264.5" cy="184.8" r=".39"/>
<circle cx="117.5" cy="296.4" r=".39"/>
<circle cx="120.3" cy="296.4" r=".39"/>
<circle cx="117.5" cy="316.4" r=".39"/>
<circle cx="117.5" cy="306.4" r=".39"/>
<circle cx="120.3" cy="316.4" r=".39"/>
<circle cx="120.3" cy="306.4" r=".39"/>
<circle cx="132.5" cy="311.9" r=".36"/>
<circle cx="206.5" cy="311.9" r=".36"/>
</g>
<g fill="#000">
<path d="M112.4 128.7l3.6 .5-3.6 .6zM124.9 129.2l3.5-.5v1.1zM127.9 137.5l3.5-.6v1.2zM204.4 136.9l3.5 .6-3.5 .6zM64.1 140.8l2.1 2.9-2.9-2.1zM72.5 149.9l2.9 2-.9 .8zM105.3 150.2l.6 3.5h-1.2zM124 157.1l3.6 .6-3.6 .6zM125.6 146.6l3.5 .6-3.5 .6zM129.1 157.7l3.5-.6v1.2zM131.1 147.2l3.5-.6v1.2zM244.1 154l1.1-.6 1.1 3.4z"/>
<path d="M254.8 155.7l1.1 .3-1.3 3.3zM37.8 177.5l3.6 .6-3.6 .5zM38.8 172l2.7 2.3-3.3-1.2zM43.2 178.2l3.5-.4v1.1zM47 163.5l3.5 .8-3.6 .3zM47.3 161.1l2.7 2.2-3.3-1.2zM49.3 161l1-.6 1.3 3.3zM52.3 165.1l2.3 2.8-1 .5zM53.6 167.3l1.2-.1-.5 3.5zM53.4 164.5l3.6-.3-.1 1.2zM53.8 165.5l3.3 1.3-.5 1zM57.9 165.3l2.1 2.8-2.9-1.9z"/>
<path d="M58.7 162.4l3.4 1-.5 1zM60.6 168.7l3 2-.8 .8zM127.6 166l3.5 .6-3.5 .6zM133.9 166.6l3.5-.6v1.2zM237.7 177l3.5-.6-3.1 1.7zM239.9 174.5l2.6 2.3-3.2-1.4zM242 176.1l3.1-1.8 .3 1.1zM250 161.7l2.7 2.3-3.3-1.3zM252.2 169.6l-.2 3.5-1.2-.3zM255.3 169.7l1.2 .3-1.4 3.2zM254.1 164.8l3.3 1.3-.6 1zM47.2 182.3l3.6-.5-3.2 1.7z"/>
<path d="M62.4 186.2l3.3 1.2-.6 1zM104.7 189.7h1.2l-.6 3.5zM121.5 196.7l3.4 .6-3.4 .6zM127.6 197.3l3.4-.6v1.2zM240 191.7l2.9-2-2.1 2.8zM251.7 187.2l-.2 3.6-1.2-.3zM116 202.9l3.4-.5v1.1zM214 202.4l3.5 .5-3.5 .6zM105.3 292.4l.6 3.5h-1.2zM226.4 294.4l.5 3.5h-1.1zM104.7 316.9h1.2l-.6 3.5zM117.1 318.6l2.9-1.9-2.1 2.7z"/>
<path d="M122.8 313.3l.8 .9-3 1.9zM225.8 314.9h1.1l-.5 3.4z"/>
</g>
<text font-size="7" x="21.5" y="283" transform="rotate(90 21.5 283)">Eje Z</text>
<g font-size="4.9">
<text x="264.2" y="124.9" transform="rotate(103 264.2 124.9)">Ø52.82</text>
<text x="117.8" y="127.8">45</text>
<text x="54.8" y="133.9" transform="rotate(89 54.8 133.9)">R2.5</text>
<text x="164" y="136.1">400</text>
<text x="235.8" y="134.7" transform="rotate(61 235.8 134.7)">R6.35</text>
<text x="40.6" y="141.6" transform="rotate(60 40.6 141.6)">Ø8</text>
<text x="68.5" y="143.9" transform="rotate(45 68.5 143.9)">44</text>
<text x="23.3" y="146.1" transform="rotate(30 23.3 146.1)">Ø22</text>
<text x="115.5" y="145.8">10</text>
<text x="21.3" y="160.7" transform="rotate(4 21.3 160.7)">Ø15</text>
<text x="116.6" y="156.3">8</text>
<text x="69.9" y="166.1" transform="rotate(25 69.9 166.1)">R1.6</text>
<text x="106.7" y="167.7" transform="rotate(90 106.7 167.7)">215</text>
<text x="117.5" y="165.2">14</text>
<text x="225.3" y="164.3" transform="rotate(32 225.3 164.3)">R5.55</text>
<text x="67.6" y="173.3" transform="rotate(44 67.6 173.3)">Ø4.1</text>
<text x="270.2" y="172.7" transform="rotate(31 270.2 172.7)">Ø8</text>
<text x="23.3" y="176" transform="rotate(2 23.3 176)">Ø9.1</text>
<text x="234" y="180.6" transform="rotate(160 234 180.6)">Ø4.1</text>
<text x="36.8" y="187.8" transform="rotate(162 36.8 187.8)">R3</text>
<text x="82" y="195.6" transform="rotate(30 82 195.6)">Ø120</text>
<text x="111.3" y="195.8">13</text>
<text x="238.2" y="196.3" transform="rotate(135 238.2 196.3)">R60</text>
<text x="162.6" y="201.5">508</text>
<text x="247.7" y="210.4" transform="rotate(104 247.7 210.4)">Ø71.92</text>
<text x="43.5" y="225" transform="rotate(90 43.5 225)">UNLZ</text>
<text x="43.5" y="249" transform="rotate(90 43.5 249)">Proyecto M.</text>
<text x="43.5" y="283" transform="rotate(90 43.5 283)">diego ibanez</text>
<text x="106.7" y="302.1" transform="rotate(90 106.7 302.1)">140</text>
<text x="227.9" y="300.4" transform="rotate(90 227.9 300.4)">Ø120</text>
<text x="114.8" y="323.6" transform="rotate(137 114.8 323.6)">Ø4.1</text>
<text x="6.3" y="393.1" transform="rotate(90 6.3 393.1)">1/1</text>
</g>
<g font-size="3.5">
<text x="22.6" y="10.5" transform="rotate(90 22.6 10.5)">F</text>
<text x="70.5" y="10.4" transform="rotate(90 70.5 10.4)">E</text>
<text x="118.3" y="10.2" transform="rotate(90 118.3 10.2)">D</text>
<text x="166.1" y="10.2" transform="rotate(90 166.1 10.2)">C</text>
<text x="214" y="10.4" transform="rotate(90 214 10.4)">B</text>
<text x="261.8" y="10.4" transform="rotate(90 261.8 10.4)">A</text>
<text x="1.2" y="33.1" transform="rotate(90 1.2 33.1)">1</text>
<text x="283.2" y="33.1" transform="rotate(90 283.2 33.1)">1</text>
<text x="1.2" y="83" transform="rotate(90 1.2 83)">2</text>
<text x="283.2" y="83.1" transform="rotate(90 283.2 83.1)">2</text>
<text x="1.2" y="133" transform="rotate(90 1.2 133)">3</text>
<text x="283.2" y="133" transform="rotate(90 283.2 133)">3</text>
<text x="1.2" y="183.1" transform="rotate(90 1.2 183.1)">4</text>
<text x="283.2" y="183.1" transform="rotate(90 283.2 183.1)">4</text>
<text x="1.3" y="233" transform="rotate(90 1.3 233)">5</text>
<text x="283.3" y="233" transform="rotate(90 283.3 233)">5</text>
<text x="1.2" y="283" transform="rotate(90 1.2 283)">6</text>
<text x="283.2" y="283" transform="rotate(90 283.2 283)">6</text>
<text x="1.2" y="333" transform="rotate(90 1.2 333)">7</text>
<text x="283.2" y="333" transform="rotate(90 283.2 333)">7</text>
<text x="1.2" y="383" transform="rotate(90 1.2 383)">8</text>
<text x="283.2" y="383" transform="rotate(90 283.2 383)">8</text>
<text x="22.6" y="405.4" transform="rotate(90 22.6 405.4)">F</text>
<text x="70.5" y="405.3" transform="rotate(90 70.5 405.3)">E</text>
<text x="118.3" y="405.2" transform="rotate(90 118.3 405.2)">D</text>
<text x="166.1" y="405.2" transform="rotate(90 166.1 405.2)">C</text>
<text x="214" y="405.3" transform="rotate(90 214 405.3)">B</text>
<text x="261.8" y="405.3" transform="rotate(90 261.8 405.3)">A</text>
</g>
<g font-size="2.5">
<text x="49.2" y="225" transform="rotate(90 49.2 225)">Dept.</text>
<text x="49.2" y="249" transform="rotate(90 49.2 249)">Technical reference</text>
<text x="29.2" y="283" transform="rotate(90 29.2 283)">Title</text>
<text x="39.2" y="283" transform="rotate(90 39.2 283)">Document type</text>
<text x="49.2" y="283" transform="rotate(90 49.2 283)">Created by</text>
<text x="12.2" y="344" transform="rotate(90 12.2 344)">Rev.</text>
<text x="29.2" y="344" transform="rotate(90 29.2 344)">DWG No.</text>
<text x="39.2" y="344" transform="rotate(90 39.2 344)">Document status</text>
<text x="49.2" y="344" transform="rotate(90 49.2 344)">Approved by</text>
<text x="12.2" y="354" transform="rotate(90 12.2 354)">Date of issue</text>
<text x="12.2" y="390" transform="rotate(90 12.2 390)">Sheet</text>
</g>
</svg>
